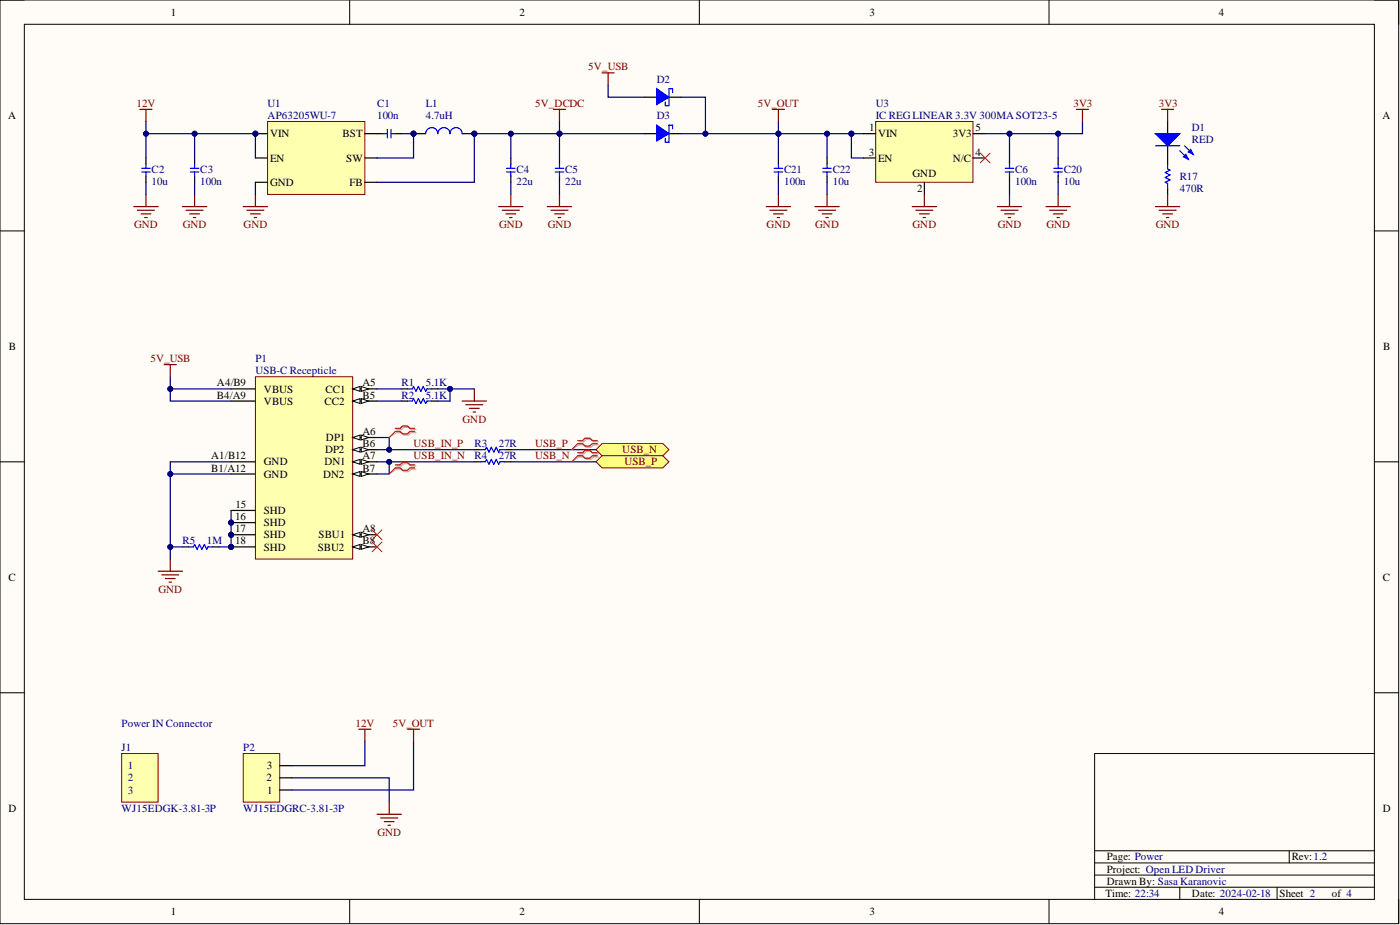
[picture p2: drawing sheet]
<svg xmlns="http://www.w3.org/2000/svg" width="292mm" height="193mm" viewBox="0 0 292 193" stroke-linecap="round" stroke-linejoin="round" font-family="sans-serif">
<path d="M0 0h291.8v192.7h-291.8z" fill-rule="evenodd" fill="#fffcf8"/>
<path d="M0 0h291.8v192.7h-291.8z" fill="none" stroke="#000" stroke-width=".21"/>
<path d="M5.1 5.1h281.7v182.5h-281.7z" fill-rule="evenodd" fill="#fffcf8"/>
<g fill="none" stroke="#000" stroke-width=".21">
<path d="M0 0h5.1M73 0v5.1M145.9 0v5.1M218.9 0v5.1M286.8 0h5v5.1M5.1 5.1h281.7v182.5h-281.7zM0 48.2h5.1M286.8 48.2h5M0 96.3h5.1M286.8 96.3h5M0 144.5h5.1M286.8 144.5h5"/>
<path d="M286.8 157.2h-58.4v30.4M228.4 177.5h58.4M269 177.5v2.5M73 187.6v5.1M145.9 187.6v5.1M218.9 187.6v5.1M228.4 182.6h58.4M228.4 185.1h58.4M228.4 180h58.4M246.2 185.1v2.5M266.5 185.1v2.5M291.8 187.6v5.1"/>
</g>
<path d="M25.4 157.2h7.6v10.1h-7.6z" fill-rule="evenodd" fill="#ffffb0"/>
<path d="M25.4 157.2h7.6v10.1h-7.6z" fill="none" stroke="#800000" stroke-width=".21"/>
<path d="M50.8 157.2h7.6v10.1h-7.6z" fill-rule="evenodd" fill="#ffffb0"/>
<path d="M50.8 157.2h7.6v10.1h-7.6z" fill="none" stroke="#800000" stroke-width=".21"/>
<path d="M106.6 33v1.2M106.6 36.8v1.2M116.7 33v1.2M116.7 36.8v1.2M58.4 159.7h2.5M58.4 164.8h2.5M58.4 162.3h2.5" fill="none" stroke="#000" stroke-width=".25"/>
<path d="M106.6 27.9v5.1M76.1 154.7v5h-15.2M86.3 154.7v10.1h-25.4M60.9 162.3h20.3v5" fill="none" stroke="#000080" stroke-width=".25"/>
<path d="M115.5 22.8h2.5M116.7 22.8v2.6M74.9 152.1h2.5M76.1 152.1v2.6M78.7 169.9h5M79.4 170.6h3.6M80.2 171.4h2M81 172.2h.5M81.2 167.3v2.6" fill="none" stroke="#800000" stroke-width=".25"/>
<path d="M105.7 35.1h1.8M105.7 35.9h1.8M106.6 34.2v.9M106.6 35.9v.9M115.8 35.1h1.8M115.8 35.9h1.8M116.7 34.2v.9M116.7 35.9v.9" fill="none" stroke="#00f" stroke-width=".25"/>
<circle cx="106.6" cy="27.9" r=".51" fill="#000080"/>
<circle cx="106.6" cy="27.9" r=".51" fill="none" stroke="#000080" stroke-width=".21"/>
<path d="M116.7 27.9v5.1" fill="none" stroke="#000080" stroke-width=".25"/>
<circle cx="116.7" cy="27.9" r=".51" fill="#000080"/>
<circle cx="116.7" cy="27.9" r=".51" fill="none" stroke="#000080" stroke-width=".21"/>
<path d="M104 43.1h5.1M104.8 43.9h3.6M105.6 44.6h2M106.3 45.4h.5M106.6 40.6v2.5M114.2 43.1h5.1M115 43.9h3.5M115.7 44.6h2M116.5 45.4h.5M116.7 40.6v2.5" fill="none" stroke="#800000" stroke-width=".25"/>
<path d="M106.6 38v2.6M116.7 25.4v2.5h-17.7M116.7 38v2.6" fill="none" stroke="#000080" stroke-width=".25"/>
<circle cx="99" cy="27.9" r=".51" fill="#000080"/>
<circle cx="99" cy="27.9" r=".51" fill="none" stroke="#000080" stroke-width=".21"/>
<circle cx="106.6" cy="27.9" r=".51" fill="#000080"/>
<circle cx="106.6" cy="27.9" r=".51" fill="none" stroke="#000080" stroke-width=".21"/>
<circle cx="116.7" cy="27.9" r=".51" fill="#000080"/>
<circle cx="116.7" cy="27.9" r=".51" fill="none" stroke="#000080" stroke-width=".21"/>
<path d="M30.5 33v1.2M30.5 36.8v1.2M40.6 33v1.2M40.6 36.8v1.2" fill="none" stroke="#000" stroke-width=".25"/>
<path d="M29.6 35.1h1.7M29.6 35.9h1.7M30.5 34.2v.9M30.5 35.9v.9M39.7 35.1h1.8M39.7 35.9h1.8M40.6 34.2v.9M40.6 35.9v.9" fill="none" stroke="#00f" stroke-width=".25"/>
<path d="M40.6 27.9v5.1" fill="none" stroke="#000080" stroke-width=".25"/>
<circle cx="40.6" cy="27.9" r=".51" fill="#000080"/>
<circle cx="40.6" cy="27.9" r=".51" fill="none" stroke="#000080" stroke-width=".21"/>
<path d="M27.9 43.1h5.1M28.7 43.9h3.5M29.4 44.6h2.1M30.2 45.4h.5M30.5 40.6v2.5M38.1 43.1h5M38.8 43.9h3.6M39.6 44.6h2M40.3 45.4h.6M40.6 40.6v2.5" fill="none" stroke="#800000" stroke-width=".25"/>
<path d="M30.5 25.4v2.5h22.8v5.1M30.5 38v2.6M40.6 38v2.6" fill="none" stroke="#000080" stroke-width=".25"/>
<circle cx="30.5" cy="27.9" r=".51" fill="#000080"/>
<circle cx="30.5" cy="27.9" r=".51" fill="none" stroke="#000080" stroke-width=".21"/>
<circle cx="40.6" cy="27.9" r=".51" fill="#000080"/>
<circle cx="40.6" cy="27.9" r=".51" fill="none" stroke="#000080" stroke-width=".21"/>
<circle cx="53.3" cy="27.9" r=".51" fill="#000080"/>
<circle cx="53.3" cy="27.9" r=".51" fill="none" stroke="#000080" stroke-width=".21"/>
<path d="M50.8 43.1h5M51.5 43.9h3.6M52.3 44.6h2M53 45.4h.5M53.3 40.6v2.5" fill="none" stroke="#800000" stroke-width=".25"/>
<path d="M53.3 38v2.6" fill="none" stroke="#000080" stroke-width=".25"/>
<circle cx="86.3" cy="27.9" r=".51" fill="#000080"/>
<circle cx="86.3" cy="27.9" r=".51" fill="none" stroke="#000080" stroke-width=".21"/>
<circle cx="99" cy="27.9" r=".51" fill="#000080"/>
<circle cx="99" cy="27.9" r=".51" fill="none" stroke="#000080" stroke-width=".21"/>
<path d="M86.3 27.9h2.5" fill="none" stroke="#000" stroke-width=".25"/>
<circle cx="86.3" cy="27.9" r=".51" fill="#000080"/>
<circle cx="86.3" cy="27.9" r=".51" fill="none" stroke="#000080" stroke-width=".21"/>
<path d="M96.4 27.9h2.6" fill="none" stroke="#000" stroke-width=".25"/>
<circle cx="99" cy="27.9" r=".51" fill="#000080"/>
<circle cx="99" cy="27.9" r=".51" fill="none" stroke="#000080" stroke-width=".21"/>
<path d="M79.9 27.9h.9M80.8 27v1.8M81.6 27v1.8M81.6 27.9h.9M88.8 27.9a1.27 1.27 0 0 1 1.3-1.3 1.27 1.27 0 0 1 1.3 1.3 1.27 1.27 0 0 1 1.2-1.3 1.27 1.27 0 0 1 1.3 1.3 1.27 1.27 0 0 1 1.3-1.3 1.27 1.27 0 0 1 1.2 1.3" fill="none" stroke="#00f" stroke-width=".25"/>
<path d="M78.7 27.9h1.2M82.5 27.9h1.2" fill="none" stroke="#000" stroke-width=".25"/>
<path d="M83.7 27.9h2.6" fill="none" stroke="#000080" stroke-width=".25"/>
<circle cx="86.3" cy="27.9" r=".51" fill="#000080"/>
<circle cx="86.3" cy="27.9" r=".51" fill="none" stroke="#000080" stroke-width=".21"/>
<path d="M86.3 27.9v5.1h-7.6" fill="none" stroke="#000080" stroke-width=".25"/>
<circle cx="86.3" cy="27.9" r=".51" fill="#000080"/>
<circle cx="86.3" cy="27.9" r=".51" fill="none" stroke="#000080" stroke-width=".21"/>
<path d="M99 27.9v10.1h-20.3" fill="none" stroke="#000080" stroke-width=".25"/>
<circle cx="99" cy="27.9" r=".51" fill="#000080"/>
<circle cx="99" cy="27.9" r=".51" fill="none" stroke="#000080" stroke-width=".21"/>
<path d="M30.5 27.9v5.1" fill="none" stroke="#000080" stroke-width=".25"/>
<circle cx="30.5" cy="27.9" r=".51" fill="#000080"/>
<circle cx="30.5" cy="27.9" r=".51" fill="none" stroke="#000080" stroke-width=".21"/>
<path d="M29.2 22.8h2.5M30.5 22.8v2.6" fill="none" stroke="#800000" stroke-width=".25"/>
<path d="M124.3 93.8l1.3-1.3h12.7l1.3 1.3-1.3 1.3h-12.7z" fill-rule="evenodd" fill="#ffff80"/>
<path d="M124.3 93.8l1.3-1.3h12.7l1.3 1.3-1.3 1.3h-12.7z" fill="none" stroke="#800000" stroke-width=".21"/>
<path d="M124.3 96.3l1.3-1.2h12.7l1.3 1.2-1.3 1.3h-12.7z" fill-rule="evenodd" fill="#ffff80"/>
<path d="M124.3 96.3l1.3-1.2h12.7l1.3 1.2-1.3 1.3h-12.7z" fill="none" stroke="#800000" stroke-width=".21"/>
<circle cx="48.2" cy="109" r=".51" fill="#000080"/>
<circle cx="48.2" cy="109" r=".51" fill="none" stroke="#000080" stroke-width=".21"/>
<circle cx="48.2" cy="111.6" r=".51" fill="#000080"/>
<circle cx="48.2" cy="111.6" r=".51" fill="none" stroke="#000080" stroke-width=".21"/>
<circle cx="48.2" cy="114.1" r=".51" fill="#000080"/>
<circle cx="48.2" cy="114.1" r=".51" fill="none" stroke="#000080" stroke-width=".21"/>
<path d="M53.3 78.6h20.3v38h-20.3z" fill-rule="evenodd" fill="#ffffb0"/>
<path d="M53.3 78.6h20.3v38h-20.3z" fill="none" stroke="#800000" stroke-width=".21"/>
<path d="M73.6 81.1h5.1" fill="none" stroke="#000" stroke-width=".25"/>
<path d="M73.6 81.1l1.5-.5v1z" fill="#f8fcff"/>
<path d="M73.6 81.1l1.5-.5v1z" fill="none" stroke="#000" stroke-width=".21"/>
<path d="M75.4 80.6l1.5 .5-1.5 .5z" fill="#f8fcff"/>
<path d="M75.4 80.6l1.5 .5-1.5 .5z" fill="none" stroke="#000" stroke-width=".21"/>
<path d="M73.6 91.3h5.1" fill="none" stroke="#000" stroke-width=".25"/>
<path d="M73.6 91.3l1.5-.5v1z" fill="#f8fcff"/>
<path d="M73.6 91.3l1.5-.5v1z" fill="none" stroke="#000" stroke-width=".21"/>
<path d="M75.4 90.8l1.5 .5-1.5 .5z" fill="#f8fcff"/>
<path d="M75.4 90.8l1.5 .5-1.5 .5z" fill="none" stroke="#000" stroke-width=".21"/>
<path d="M73.6 96.3h5.1" fill="none" stroke="#000" stroke-width=".25"/>
<path d="M73.6 96.3l1.5-.5v1.1z" fill="#f8fcff"/>
<path d="M73.6 96.3l1.5-.5v1.1z" fill="none" stroke="#000" stroke-width=".21"/>
<path d="M75.4 95.8l1.5 .5-1.5 .6z" fill="#f8fcff"/>
<path d="M75.4 95.8l1.5 .5-1.5 .6z" fill="none" stroke="#000" stroke-width=".21"/>
<path d="M73.6 111.6h5.1" fill="none" stroke="#000" stroke-width=".25"/>
<path d="M73.6 111.6l1.5-.5v1z" fill="#f8fcff"/>
<path d="M73.6 111.6l1.5-.5v1z" fill="none" stroke="#000" stroke-width=".21"/>
<path d="M75.4 111.1l1.5 .5-1.5 .5z" fill="#f8fcff"/>
<path d="M75.4 111.1l1.5 .5-1.5 .5z" fill="none" stroke="#000" stroke-width=".21"/>
<path d="M48.2 81.1h5.1M48.2 83.7h5.1M73.6 83.7h5.1" fill="none" stroke="#000" stroke-width=".25"/>
<path d="M73.6 83.7l1.5-.5v1z" fill="#f8fcff"/>
<path d="M73.6 83.7l1.5-.5v1z" fill="none" stroke="#000" stroke-width=".21"/>
<path d="M75.4 83.2l1.5 .5-1.5 .5z" fill="#f8fcff"/>
<path d="M75.4 83.2l1.5 .5-1.5 .5z" fill="none" stroke="#000" stroke-width=".21"/>
<path d="M73.6 93.8h5.1" fill="none" stroke="#000" stroke-width=".25"/>
<path d="M73.6 93.8l1.5-.5v1z" fill="#f8fcff"/>
<path d="M73.6 93.8l1.5-.5v1z" fill="none" stroke="#000" stroke-width=".21"/>
<path d="M75.4 93.3l1.5 .5-1.5 .5z" fill="#f8fcff"/>
<path d="M75.4 93.3l1.5 .5-1.5 .5z" fill="none" stroke="#000" stroke-width=".21"/>
<path d="M73.6 98.9h5.1" fill="none" stroke="#000" stroke-width=".25"/>
<path d="M73.6 98.9l1.5-.5v1z" fill="#f8fcff"/>
<path d="M73.6 98.9l1.5-.5v1z" fill="none" stroke="#000" stroke-width=".21"/>
<path d="M75.4 98.4l1.5 .5-1.5 .5z" fill="#f8fcff"/>
<path d="M75.4 98.4l1.5 .5-1.5 .5z" fill="none" stroke="#000" stroke-width=".21"/>
<path d="M73.6 114.1h5.1" fill="none" stroke="#000" stroke-width=".25"/>
<path d="M73.6 114.1l1.5-.5v1z" fill="#f8fcff"/>
<path d="M73.6 114.1l1.5-.5v1z" fill="none" stroke="#000" stroke-width=".21"/>
<path d="M75.4 113.6l1.5 .5-1.5 .5z" fill="#f8fcff"/>
<path d="M75.4 113.6l1.5 .5-1.5 .5z" fill="none" stroke="#000" stroke-width=".21"/>
<path d="M48.2 96.3h5.1M48.2 98.9h5.1M48.2 106.5h5.1M48.2 109h5.1" fill="none" stroke="#000" stroke-width=".25"/>
<circle cx="48.2" cy="109" r=".51" fill="#000080"/>
<circle cx="48.2" cy="109" r=".51" fill="none" stroke="#000080" stroke-width=".21"/>
<path d="M48.2 111.6h5.1" fill="none" stroke="#000" stroke-width=".25"/>
<circle cx="48.2" cy="111.6" r=".51" fill="#000080"/>
<circle cx="48.2" cy="111.6" r=".51" fill="none" stroke="#000080" stroke-width=".21"/>
<path d="M48.2 114.1h5.1" fill="none" stroke="#000" stroke-width=".25"/>
<circle cx="48.2" cy="114.1" r=".51" fill="#000080"/>
<circle cx="48.2" cy="114.1" r=".51" fill="none" stroke="#000080" stroke-width=".21"/>
<path d="M78.7 93.8h2.5" fill="none" stroke="#000080" stroke-width=".25"/>
<circle cx="81.2" cy="93.8" r=".51" fill="#000080"/>
<circle cx="81.2" cy="93.8" r=".51" fill="none" stroke="#000080" stroke-width=".21"/>
<path d="M78.7 96.3h2.5" fill="none" stroke="#000080" stroke-width=".25"/>
<circle cx="81.2" cy="96.3" r=".51" fill="#000080"/>
<circle cx="81.2" cy="96.3" r=".51" fill="none" stroke="#000080" stroke-width=".21"/>
<path d="M78.7 81.1h5M78.7 83.7h5M91.4 81.1h2.5v2.6h-2.5M106.6 93.8h17.7M106.6 96.3h17.7" fill="none" stroke="#000080" stroke-width=".25"/>
<path d="M83.7 81.1h1.3M83.7 83.7h1.3M90.1 81.1h1.3M90.1 83.7h1.3M99 93.8h1.2M99 96.3h1.2M105.3 93.8h1.3M105.3 96.3h1.3" fill="none" stroke="#000" stroke-width=".25"/>
<path d="M85 81.1h1l.3-.5 .5 1 .5-1 .5 1 .5-1 .5 1 .3-.5h1M85 83.7h1l.3-.5 .5 1 .5-1 .5 1 .5-1 .5 1 .3-.5h1M100.2 93.8h1.1l.2-.5 .5 1 .5-1 .5 1 .5-1 .5 1 .3-.5h1M100.2 96.3h1.1l.2-.5 .5 1.1 .5-1.1 .5 1.1 .5-1.1 .5 1.1 .3-.6h1" fill="none" stroke="#00f" stroke-width=".25"/>
<path d="M120.8 92.2h1l.5-.5h1l.5 .5h1.1M120.8 92.8h1l.5 .5h1l.5-.5h1.1M120.8 94.7h1l.5-.5h1l.5 .5h1.1M120.8 95.3h1l.5 .5h1l.5-.5h1.1" fill="none" stroke="#d0a19e" stroke-width=".25"/>
<path d="M120.8 92.8l-1.5 1M120.8 95.3l-1.5 1" fill="none" stroke="#d0a19e" stroke-width=".21"/>
<path d="M120.5 91.9h1.1l.5-.5h1l.5 .5h1M120.5 92.5h1.1l.5 .5h1l.5-.5h1M120.5 94.4h1.1l.5-.5h1l.5 .5h1M120.5 95.1h1.1l.5 .5h1l.5-.5h1" fill="none" stroke="#f00" stroke-width=".25"/>
<path d="M120.5 92.5l-1.2 1.3M120.5 95.1l-1.2 1.2M77.7 110.5l2 2.1M77.7 113.1l2 2M79.7 110.5l-2 2.1M79.7 113.1l-2 2" fill="none" stroke="#f00" stroke-width=".21"/>
<path d="M96.4 83.7h5.1M97.2 84.4h3.5M98 85.2h2M98.7 86h.5M99 81.1v2.6" fill="none" stroke="#800000" stroke-width=".25"/>
<circle cx="93.9" cy="81.1" r=".51" fill="#000080"/>
<circle cx="93.9" cy="81.1" r=".51" fill="none" stroke="#000080" stroke-width=".21"/>
<path d="M35.5 78.6v2.5h12.7" fill="none" stroke="#000080" stroke-width=".25"/>
<circle cx="35.5" cy="81.1" r=".51" fill="#000080"/>
<circle cx="35.5" cy="81.1" r=".51" fill="none" stroke="#000080" stroke-width=".21"/>
<path d="M35.5 81.1v2.6h12.7" fill="none" stroke="#000080" stroke-width=".25"/>
<circle cx="35.5" cy="81.1" r=".51" fill="#000080"/>
<circle cx="35.5" cy="81.1" r=".51" fill="none" stroke="#000080" stroke-width=".21"/>
<path d="M48.2 96.3h-12.7v20.3" fill="none" stroke="#000080" stroke-width=".25"/>
<circle cx="35.5" cy="98.9" r=".51" fill="#000080"/>
<circle cx="35.5" cy="98.9" r=".51" fill="none" stroke="#000080" stroke-width=".21"/>
<circle cx="35.5" cy="114.1" r=".51" fill="#000080"/>
<circle cx="35.5" cy="114.1" r=".51" fill="none" stroke="#000080" stroke-width=".21"/>
<path d="M35.5 98.9h12.7" fill="none" stroke="#000080" stroke-width=".25"/>
<circle cx="35.5" cy="98.9" r=".51" fill="#000080"/>
<circle cx="35.5" cy="98.9" r=".51" fill="none" stroke="#000080" stroke-width=".21"/>
<path d="M33 119.2h5.1M33.8 119.9h3.5M35.5 116.6v2.6M34.5 120.7h2M35.3 121.4h.5" fill="none" stroke="#800000" stroke-width=".25"/>
<path d="M38.1 114.1h1.2M44.4 114.1h1.3" fill="none" stroke="#000" stroke-width=".25"/>
<path d="M39.3 114.1h1l.3-.5 .5 1 .5-1 .5 1 .5-1 .5 1 .3-.5h1" fill="none" stroke="#00f" stroke-width=".25"/>
<path d="M45.7 114.1h2.5" fill="none" stroke="#000080" stroke-width=".25"/>
<circle cx="48.2" cy="114.1" r=".51" fill="#000080"/>
<circle cx="48.2" cy="114.1" r=".51" fill="none" stroke="#000080" stroke-width=".21"/>
<path d="M48.2 106.5v7.6" fill="none" stroke="#000080" stroke-width=".25"/>
<circle cx="48.2" cy="109" r=".51" fill="#000080"/>
<circle cx="48.2" cy="109" r=".51" fill="none" stroke="#000080" stroke-width=".21"/>
<circle cx="48.2" cy="111.6" r=".51" fill="#000080"/>
<circle cx="48.2" cy="111.6" r=".51" fill="none" stroke="#000080" stroke-width=".21"/>
<circle cx="48.2" cy="114.1" r=".51" fill="#000080"/>
<circle cx="48.2" cy="114.1" r=".51" fill="none" stroke="#000080" stroke-width=".21"/>
<path d="M35.5 114.1h2.6" fill="none" stroke="#000080" stroke-width=".25"/>
<circle cx="35.5" cy="114.1" r=".51" fill="#000080"/>
<circle cx="35.5" cy="114.1" r=".51" fill="none" stroke="#000080" stroke-width=".21"/>
<path d="M93.9 81.1h5.1" fill="none" stroke="#000080" stroke-width=".25"/>
<circle cx="93.9" cy="81.1" r=".51" fill="#000080"/>
<circle cx="93.9" cy="81.1" r=".51" fill="none" stroke="#000080" stroke-width=".21"/>
<path d="M125.6 15.2h2.6M126.9 15.2v2.5" fill="none" stroke="#800000" stroke-width=".25"/>
<path d="M134.5 20.3h2.5M139.6 20.3h2.5" fill="none" stroke="#000" stroke-width=".25"/>
<path d="M137 18.5l2.6 1.8-2.6 1.5z" fill="#00f"/>
<path d="M137 18.5l2.6 1.8-2.6 1.5zM140.3 19.3v-.8h-.7v3.6h-.8v-.8" fill="none" stroke="#00f" stroke-width=".25"/>
<path d="M78.7 91.3h2.5v2.5h17.8" fill="none" stroke="#000080" stroke-width=".25"/>
<circle cx="81.2" cy="93.8" r=".51" fill="#000080"/>
<circle cx="81.2" cy="93.8" r=".51" fill="none" stroke="#000080" stroke-width=".21"/>
<path d="M99 96.3h-17.8v2.6h-2.5" fill="none" stroke="#000080" stroke-width=".25"/>
<circle cx="81.2" cy="96.3" r=".51" fill="#000080"/>
<circle cx="81.2" cy="96.3" r=".51" fill="none" stroke="#000080" stroke-width=".21"/>
<path d="M82.7 89.6h1l.5-.5h1.1l.5 .5h1M82.7 90.3h1l.5 .5h1.1l.5-.5h1M82.7 97.2h1l.5-.5h1.1l.5 .5h1M82.7 97.9h1l.5 .5h1.1l.5-.5h1" fill="none" stroke="#d0a19e" stroke-width=".25"/>
<path d="M82.7 90.3l-1.5 1M82.7 97.9l-1.5 1" fill="none" stroke="#d0a19e" stroke-width=".21"/>
<path d="M82.5 89.4h1l.5-.5h1l.5 .5h1M82.5 90h1l.5 .5h1l.5-.5h1M82.5 97h1l.5-.5h1l.5 .5h1M82.5 97.6h1l.5 .5h1l.5-.5h1" fill="none" stroke="#f00" stroke-width=".25"/>
<path d="M82.5 90l-1.3 1.3M82.5 97.6l-1.3 1.3" fill="none" stroke="#f00" stroke-width=".21"/>
<circle cx="53.3" cy="27.9" r=".51" fill="#000080"/>
<circle cx="53.3" cy="27.9" r=".51" fill="none" stroke="#000080" stroke-width=".21"/>
<path d="M55.8 25.4h20.3v15.2h-20.3z" fill-rule="evenodd" fill="#ffffb0"/>
<path d="M55.8 25.4h20.3v15.2h-20.3z" fill="none" stroke="#800000" stroke-width=".21"/>
<path d="M53.3 27.9h2.5" fill="none" stroke="#000" stroke-width=".25"/>
<circle cx="53.3" cy="27.9" r=".51" fill="#000080"/>
<circle cx="53.3" cy="27.9" r=".51" fill="none" stroke="#000080" stroke-width=".21"/>
<path d="M53.3 38h2.5M53.3 33h2.5M76.1 38h2.6M76.1 33h2.6M76.1 27.9h2.6" fill="none" stroke="#000" stroke-width=".25"/>
<path d="M182.7 25.4h20.3v12.6h-20.3z" fill-rule="evenodd" fill="#ffffb0"/>
<path d="M182.7 25.4h20.3v12.6h-20.3z" fill="none" stroke="#800000" stroke-width=".21"/>
<path d="M180.2 27.9h2.5M180.2 33h2.5M192.9 38v2.6M203 27.9h2.5M203 33h2.5" fill="none" stroke="#000" stroke-width=".25"/>
<path d="M177.6 27.9v5.1h2.6" fill="none" stroke="#000080" stroke-width=".25"/>
<circle cx="177.6" cy="27.9" r=".51" fill="#000080"/>
<circle cx="177.6" cy="27.9" r=".51" fill="none" stroke="#000080" stroke-width=".21"/>
<g fill="none" stroke="#800000" stroke-width=".25">
<path d="M190.3 43.1h5.1M191.1 43.9h3.5M191.8 44.6h2.1M192.6 45.4h.5M192.9 40.6v2.5M208.1 43.1h5.1M208.8 43.9h3.6M209.6 44.6h2M210.4 45.4h.5M210.6 40.6v2.5M218.2 43.1h5.1M219 43.9h3.6"/>
<path d="M219.8 44.6h2M220.5 45.4h.5M220.8 40.6v2.5"/>
</g>
<path d="M210.6 33v1.2M210.6 36.8v1.2M220.8 33v1.2M220.8 36.8v1.2" fill="none" stroke="#000" stroke-width=".25"/>
<path d="M209.7 35.1h1.8M209.7 35.9h1.8M210.6 34.2v.9M210.6 35.9v.9M219.9 35.1h1.8M219.9 35.9h1.8M220.8 34.2v.9M220.8 35.9v.9" fill="none" stroke="#00f" stroke-width=".25"/>
<path d="M210.6 38v2.6M220.8 38v2.6M225.9 25.4v2.5h-20.4" fill="none" stroke="#000080" stroke-width=".25"/>
<circle cx="210.6" cy="27.9" r=".51" fill="#000080"/>
<circle cx="210.6" cy="27.9" r=".51" fill="none" stroke="#000080" stroke-width=".21"/>
<circle cx="220.8" cy="27.9" r=".51" fill="#000080"/>
<circle cx="220.8" cy="27.9" r=".51" fill="none" stroke="#000080" stroke-width=".21"/>
<path d="M224.6 22.8h2.5M225.9 22.8v2.6" fill="none" stroke="#800000" stroke-width=".25"/>
<path d="M210.6 27.9v5.1" fill="none" stroke="#000080" stroke-width=".25"/>
<circle cx="210.6" cy="27.9" r=".51" fill="#000080"/>
<circle cx="210.6" cy="27.9" r=".51" fill="none" stroke="#000080" stroke-width=".21"/>
<path d="M220.8 27.9v5.1" fill="none" stroke="#000080" stroke-width=".25"/>
<circle cx="220.8" cy="27.9" r=".51" fill="#000080"/>
<circle cx="220.8" cy="27.9" r=".51" fill="none" stroke="#000080" stroke-width=".21"/>
<path d="M126.9 17.7v2.6h7.6" fill="none" stroke="#000080" stroke-width=".25"/>
<path d="M134.5 27.9h2.5M139.6 27.9h2.5" fill="none" stroke="#000" stroke-width=".25"/>
<path d="M137 26.1l2.6 1.8-2.6 1.5z" fill="#00f"/>
<path d="M137 26.1l2.6 1.8-2.6 1.5zM140.3 26.9v-.8h-.7v3.6h-.8v-.8" fill="none" stroke="#00f" stroke-width=".25"/>
<path d="M243.6 25.4v2.5M243.6 30.4v2.6" fill="none" stroke="#000" stroke-width=".25"/>
<path d="M241.1 27.9h5.1l-2.6 2.5z" fill="#00f"/>
<path d="M241.1 27.9h5.1l-2.6 2.5zM246.2 31.4l1.7 1.8M247.2 30.4l1.7 1.8" fill="none" stroke="#00f" stroke-width=".25"/>
<path d="M246.9 32.7l.5-.5 .5 1z" fill="#00f"/>
<path d="M246.9 32.7l.5-.5 .5 1z" fill="none" stroke="#00f" stroke-width=".25"/>
<path d="M247.9 31.7l.5-.5 .5 1z" fill="#00f"/>
<path d="M241.1 30.4h5.1M243.6 34.2v1l.5 .3-1 .5 1 .5-1 .5 1 .5-1 .5 .5 .3v1M247.9 31.7l.5-.5 .5 1z" fill="none" stroke="#00f" stroke-width=".25"/>
<path d="M243.6 33v1.2M243.6 39.3v1.3" fill="none" stroke="#000" stroke-width=".25"/>
<path d="M242.3 22.8h2.6M243.6 22.8v2.6M241.1 43.1h5.1M241.8 43.9h3.6M242.6 44.6h2M243.4 45.4h.5M243.6 40.6v2.5M85 152.1h2.5M86.3 152.1v2.6" fill="none" stroke="#800000" stroke-width=".25"/>
<path d="M204.5 31.9l2.1 2.1M206.6 31.9l-2.1 2.1" fill="none" stroke="#f00" stroke-width=".21"/>
<path d="M177.6 27.9h2.6" fill="none" stroke="#000080" stroke-width=".25"/>
<circle cx="177.6" cy="27.9" r=".51" fill="#000080"/>
<circle cx="177.6" cy="27.9" r=".51" fill="none" stroke="#000080" stroke-width=".21"/>
<path d="M116.7 27.9h17.8" fill="none" stroke="#000080" stroke-width=".25"/>
<circle cx="116.7" cy="27.9" r=".51" fill="#000080"/>
<circle cx="116.7" cy="27.9" r=".51" fill="none" stroke="#000080" stroke-width=".21"/>
<path d="M142.1 27.9h35.5" fill="none" stroke="#000080" stroke-width=".25"/>
<circle cx="147.2" cy="27.9" r=".51" fill="#000080"/>
<circle cx="147.2" cy="27.9" r=".51" fill="none" stroke="#000080" stroke-width=".21"/>
<circle cx="162.4" cy="27.9" r=".51" fill="#000080"/>
<circle cx="162.4" cy="27.9" r=".51" fill="none" stroke="#000080" stroke-width=".21"/>
<circle cx="172.6" cy="27.9" r=".51" fill="#000080"/>
<circle cx="172.6" cy="27.9" r=".51" fill="none" stroke="#000080" stroke-width=".21"/>
<circle cx="177.6" cy="27.9" r=".51" fill="#000080"/>
<circle cx="177.6" cy="27.9" r=".51" fill="none" stroke="#000080" stroke-width=".21"/>
<path d="M162.4 33v1.2M162.4 36.8v1.2M172.6 33v1.2M172.6 36.8v1.2" fill="none" stroke="#000" stroke-width=".25"/>
<path d="M161.5 35.1h1.8M161.5 35.9h1.8M162.4 34.2v.9M162.4 35.9v.9M171.7 35.1h1.7M171.7 35.9h1.7M172.6 34.2v.9M172.6 35.9v.9" fill="none" stroke="#00f" stroke-width=".25"/>
<path d="M159.9 43.1h5M160.6 43.9h3.6M161.4 44.6h2M162.2 45.4h.5M162.4 40.6v2.5M170 43.1h5.1M170.8 43.9h3.5M171.5 44.6h2.1M172.3 45.4h.5M172.6 40.6v2.5" fill="none" stroke="#800000" stroke-width=".25"/>
<path d="M162.4 27.9v5.1M162.4 38v2.6M172.6 38v2.6" fill="none" stroke="#000080" stroke-width=".25"/>
<circle cx="162.4" cy="27.9" r=".51" fill="#000080"/>
<circle cx="162.4" cy="27.9" r=".51" fill="none" stroke="#000080" stroke-width=".21"/>
<path d="M172.6 27.9v5.1" fill="none" stroke="#000080" stroke-width=".25"/>
<circle cx="172.6" cy="27.9" r=".51" fill="#000080"/>
<circle cx="172.6" cy="27.9" r=".51" fill="none" stroke="#000080" stroke-width=".21"/>
<path d="M162.4 25.4v2.5" fill="none" stroke="#000080" stroke-width=".25"/>
<circle cx="162.4" cy="27.9" r=".51" fill="#000080"/>
<circle cx="162.4" cy="27.9" r=".51" fill="none" stroke="#000080" stroke-width=".21"/>
<path d="M161.1 22.8h2.6M162.4 22.8v2.6M34.3 76.1h2.5M35.5 76.1v2.5" fill="none" stroke="#800000" stroke-width=".25"/>
<path d="M142.1 20.3h5.1v7.6" fill="none" stroke="#000080" stroke-width=".25"/>
<circle cx="147.2" cy="27.9" r=".51" fill="#000080"/>
<circle cx="147.2" cy="27.9" r=".51" fill="none" stroke="#000080" stroke-width=".21"/>
<g font-size="2.3">
<text x="35.6" y="3.3">1</text>
<text x="108.4" y="3.3">2</text>
<text x="181.4" y="3.3">3</text>
<text x="254.3" y="3.3">4</text>
<text x="1.7" y="24.8">A</text>
<text x="56.3" y="28.6">VIN</text>
<text x="71.5" y="28.6">BST</text>
<text x="181.4" y="27.4">1</text>
<text x="183.2" y="28.6">VIN</text>
<text x="198.8" y="28.6">3V3</text>
<text x="203.5" y="27.4">5</text>
<text x="288.4" y="24.8">A</text>
<text x="56.3" y="33.7">EN</text>
<text x="72.2" y="33.7">SW</text>
<text x="181.3" y="32.5">3</text>
<text x="183.2" y="33.7">EN</text>
<text x="198.8" y="33.7">N/C</text>
<text x="203.5" y="32.5">4</text>
<text x="56.3" y="38.8">GND</text>
<text x="72.9" y="38.8">FB</text>
<text x="190.4" y="37">GND</text>
<text x="191.3" y="40.1">2</text>
<text x="1.9" y="73">B</text>
<text x="288.6" y="73">B</text>
<text x="45.3" y="80.6">A4/B9</text>
<text x="45.3" y="83.2">B4/A9</text>
<text x="55.1" y="81.9">VBUS</text>
<text x="67.9" y="81.9">CC1</text>
<text x="75.6" y="80.6">A5</text>
<text x="75.6" y="83.2">B5</text>
<text x="55.1" y="84.4">VBUS</text>
<text x="67.7" y="84.4">CC2</text>
<text x="44.1" y="95.8">A1/B12</text>
<text x="67.8" y="94.6">DP2</text>
<text x="68" y="92">DP1</text>
<text x="75.6" y="90.8">A6</text>
<text x="75.6" y="95.8">A7</text>
<text x="75.6" y="93.3">B6</text>
<text x="44.1" y="98.4">B1/A12</text>
<text x="55.1" y="97.1">GND</text>
<text x="55.1" y="99.6">GND</text>
<text x="67.4" y="99.6">DN2</text>
<text x="67.7" y="97.1">DN1</text>
<text x="75.6" y="98.4">B7</text>
<text x="49.1" y="106">15</text>
<text x="55.1" y="107.2">SHD</text>
<text x="49.1" y="108.5">16</text>
<text x="49.1" y="111.1">17</text>
<text x="49.1" y="113.6">18</text>
<text x="55.1" y="109.8">SHD</text>
<text x="55.1" y="112.3">SHD</text>
<text x="66.5" y="112.3">SBU1</text>
<text x="75.6" y="111.1">A8</text>
<text x="75.6" y="113.6">B8</text>
<text x="55.1" y="114.9">SHD</text>
<text x="66.3" y="114.9">SBU2</text>
<text x="1.8" y="121.2">C</text>
<text x="288.5" y="121.2">C</text>
<text x="55.7" y="160.5">3</text>
<text x="55.6" y="163">2</text>
<text x="55.7" y="165.6">1</text>
<text x="1.8" y="169.4">D</text>
<text x="288.5" y="169.4">D</text>
<text x="230.9" y="179.5">Page: Power</text>
<text x="269.5" y="179.5">Rev:1.2</text>
<text x="230.9" y="184.6">Drawn By: Sasa Karanovic</text>
<text x="230.9" y="182">Project: Open LED Driver</text>
<text x="35.6" y="190.9">1</text>
<text x="108.4" y="190.9">2</text>
<text x="181.4" y="190.9">3</text>
<text x="230.7" y="187.1">Time: 22:34</text>
<text x="248.7" y="187.1">Date: 2024-02-18</text>
<text x="254.3" y="190.9">4</text>
<text x="267" y="187.1">Sheet 2</text>
<text x="277.9" y="187.1">of 4</text>
</g>
<g font-size="2.3" fill="#800000">
<text x="122.7" y="14.7">5V_USB</text>
<text x="28.5" y="22.3">12V</text>
<text x="111.7" y="22.3">5V_DCDC</text>
<text x="158.1" y="22.3">5V_OUT</text>
<text x="224" y="22.3">3V3</text>
<text x="241.8" y="22.3">3V3</text>
<text x="28" y="47.7">GND</text>
<text x="38.1" y="47.7">GND</text>
<text x="50.8" y="47.7">GND</text>
<text x="104.1" y="47.7">GND</text>
<text x="114.3" y="47.7">GND</text>
<text x="160" y="47.7">GND</text>
<text x="170.1" y="47.7">GND</text>
<text x="190.4" y="47.7">GND</text>
<text x="208.2" y="47.7">GND</text>
<text x="218.3" y="47.7">GND</text>
<text x="241.2" y="47.7">GND</text>
<text x="31.4" y="75.6">5V_USB</text>
<text x="96.5" y="88.2">GND</text>
<text x="86.3" y="93.3">USB_IN_P</text>
<text x="86.3" y="95.8">USB_IN_N</text>
<text x="111.7" y="93.3">USB_P</text>
<text x="111.7" y="95.8">USB_N</text>
<text x="129.8" y="94.6">USB_N</text>
<text x="130.3" y="97.1">USB_P</text>
<text x="33.1" y="123.7">GND</text>
<text x="74.2" y="151.6">12V</text>
<text x="82" y="151.6">5V_OUT</text>
<text x="78.8" y="174.4">GND</text>
</g>
<g font-size="2.3" fill="#000080">
<text x="137" y="17.2">D2</text>
<text x="55.8" y="22.3">U1</text>
<text x="78.7" y="22.3">C1</text>
<text x="88.8" y="22.3">L1</text>
<text x="182.7" y="22.3">U3</text>
<text x="55.8" y="24.8">AP63205WU-7</text>
<text x="78.7" y="24.8">100n</text>
<text x="88.8" y="24.8">4.7uH</text>
<text x="137" y="24.8">D3</text>
<text x="182.7" y="24.8">IC REGLINEAR 3.3V 300MA SOT23-5</text>
<text x="248.7" y="27.4">D1</text>
<text x="248.7" y="29.9">RED</text>
<text x="31.6" y="38.5">10u</text>
<text x="31.6" y="36">C2</text>
<text x="41.8" y="38.5">100n</text>
<text x="41.8" y="36">C3</text>
<text x="107.8" y="38.5">22u</text>
<text x="107.8" y="36">C4</text>
<text x="117.9" y="38.5">22u</text>
<text x="117.9" y="36">C5</text>
<text x="163.6" y="38.5">100n</text>
<text x="163.6" y="36">C21</text>
<text x="173.7" y="38.5">10u</text>
<text x="173.7" y="36">C22</text>
<text x="211.8" y="38.5">100n</text>
<text x="211.8" y="36">C6</text>
<text x="222" y="38.5">10u</text>
<text x="222" y="36">C20</text>
<text x="246.2" y="40.1">470R</text>
<text x="246.2" y="37.5">R17</text>
<text x="53.3" y="75.6">P1</text>
<text x="53.3" y="78.1">USB-C Recepticle</text>
<text x="83.7" y="80.6">R1</text>
<text x="83.7" y="83.2">R2</text>
<text x="88.8" y="80.6">5.1K</text>
<text x="88.8" y="83.2">5.1K</text>
<text x="99" y="93.3">R3</text>
<text x="99" y="95.8">R4</text>
<text x="104" y="93.3">27R</text>
<text x="104" y="95.8">27R</text>
<text x="38.1" y="113.6">R5</text>
<text x="43.1" y="113.6">1M</text>
<text x="25.4" y="151.6">Power IN Connector</text>
<text x="25.4" y="156.7">J1</text>
<text x="26.6" y="160.5">1</text>
<text x="50.8" y="156.7">P2</text>
<text x="26.6" y="163">2</text>
<text x="26.6" y="165.6">3</text>
<text x="25.4" y="169.4">WJ15EDGK-3.81-3P</text>
<text x="50.8" y="169.4">WJ15EDGRC-3.81-3P</text>
</g>
</svg>
